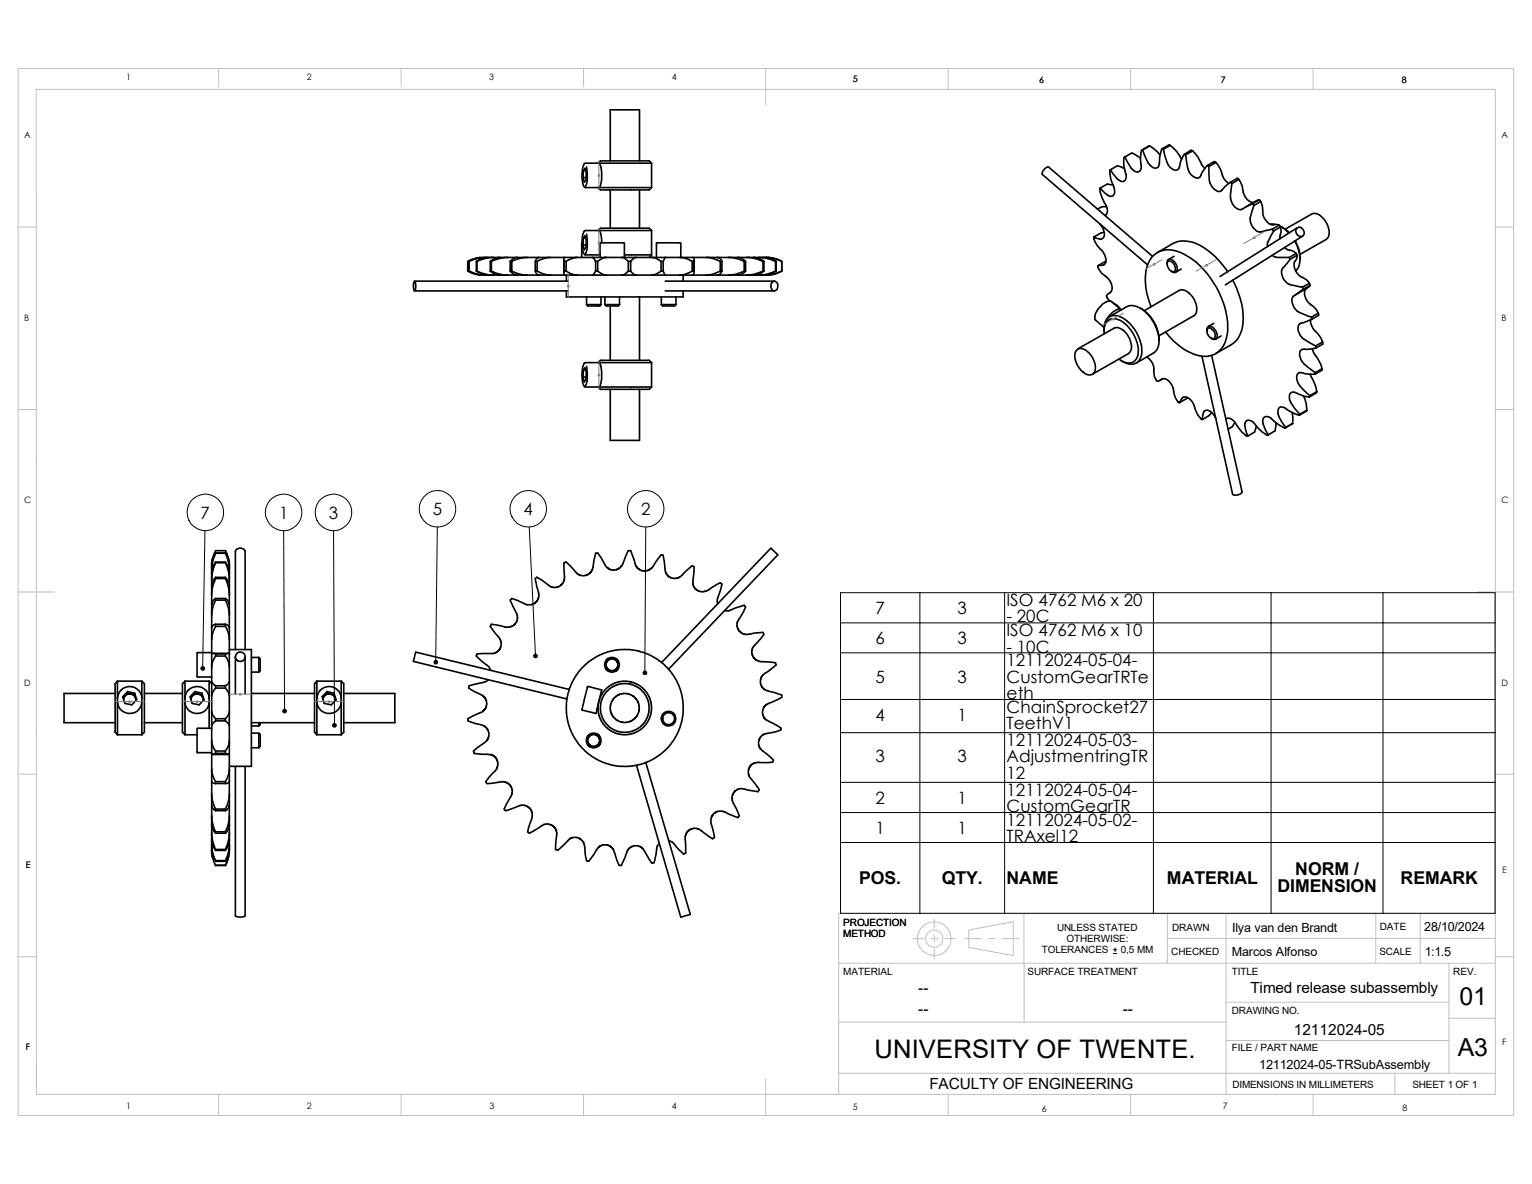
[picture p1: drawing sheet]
<svg xmlns="http://www.w3.org/2000/svg" width="279mm" height="216mm" viewBox="0 0 279 216" stroke-linecap="round" stroke-linejoin="round" font-family="sans-serif">
<g fill="none" stroke="#c0c0c0" stroke-width=".18">
<path d="M3.3 12.5h272.8v190.9h-272.8zM6.6 16.3h266.1v183.3h-266.1zM39.9 12.5v3.3M73.2 12.5v3.3M106.4 12.5v3.3M139.7 12.5v6.6M172.9 12.5v3.8M206.2 12.5v3.8M239.5 12.5v3.8M3.3 41.4h3.3M272.7 41.4h3.4M3.3 74.7h3.3"/>
<path d="M272.7 74.7h3.4M3.3 107.9h6.6M269.4 107.9h6.7M3.3 141.2h3.3M272.7 141.2h3.4M3.3 174.5h3.3M153 175.6h119.7M166.6 171.2h1.9M169.8 171.2h1.2M170.4 167.6v1.6M170.4 170.5v1.3M170.4 173.1v1.7"/>
<path d="M172.3 171.2h1.9M176 171.2h3M176.7 169.6l8.1-1.5v6.1l-8.1-1.4zM180.3 171.2h1.2M182.8 171.2h3M186.7 166.6l.1 19.8M212.9 171.1h59.8M212.9 166.6v9M223.6 166.6v33M250.9 166.6v9M259 166.6v9M264.2 175.6v20.1"/>
<path d="M272.7 174.5h3.4M272.7 166.6h-119.7v33M39.9 199.6v3.8M73.2 199.6v3.8M106.4 199.6v3.8M139.7 196.7v6.7M153 186.4h70.6M153 195.7h119.7M172.9 199.6v3.8M206.2 199.6v3.8M223.6 182.8h40.6M223.6 189.7h40.6"/>
<path d="M239.5 199.6v3.8M254.4 195.7v3.9M264.2 185.7h8.5"/>
<circle cx="170.4" cy="171.2" r="3.1"/>
<circle cx="170.4" cy="171.2" r="1.59"/>
</g>
<g fill="none" stroke="#000" stroke-width=".3">
<path d="M106.3 32.4h.6M106.4 31.1l-.1 1.3M106.4 31.1l.3-.4 .2 .9-.1 1.3-.2 .3-.3-.8M106.4 31.1h.4M106.4 30.1a5.9 5.9 0 0 0 .1 3.9M106.6 34.1l.1 .1h2.5M107 30.4v.4a4.8 4.8 0 0 1-.3 3.2M109.1 29.8l.4-.5h8.9l.4 .5M109.1 34.2l.4 .4h8.9l.4-.4M109.2 34.2h9.6M109.2 29.8h-2.4l-.3 .2M109.2 29.8a3.1 3.1 0 0 1 .5 2.5l-.1 1.2-.4 .7"/>
<path d="M109.2 29.8h9.6M111.3 29.3v-9.3h5.3v9.3M111.3 34.6v7M116.6 34.6v7M118.8 29.8v4.4M200.7 34.3l-.1 .2a7.7 7.7 0 0 0 1.2 3.3 1.11 1.11 0 0 1-.3 1.5M201.8 37.7h-.9l-.7 .4M202.5 30.9l-.1 .2a6.4 6.4 0 0 0 .8 3.1v.3a.82 .82 0 0 1-.1 1.1 .82 .82 0 0 1-1.1 0l-1.3-1.3M202.9 33.7l-1-.1-1.2 .7M205.1 30.7l-1.3-.5-1.3 .7M205.1 28.6v.1a6.2 6.2 0 0 0 .3 3.4 .77 .77 0 0 1-.3 .9 .77 .77 0 0 1-1-.1l-.6-.6-1-1.4M205.1 28.6l1.3-.7 1.6 .9"/>
<path d="M208.2 27.4a6 6 0 0 0 0 3 .83 .83 0 0 1-.6 .9 .83 .83 0 0 1-1-.3l-.6-.8-.9-1.6M208.4 27.3l-.2 .1M209.7 26.6l1.3 1 .6 .7M209.7 26.6l-1.3 .7M209.7 26.6l-1.5 .8M211.9 27.2h.3M211.9 27.2l-.4 1.5v.9a.85 .85 0 0 1-.5 1 .85 .85 0 0 1-1.1-.3 5.3 5.3 0 0 1-1.5-3M212.2 27.2l.2 1a4.5 4.5 0 0 0 1.3 2.5 .81 .81 0 0 0 .9 .3 .81 .81 0 0 0 .5-.7l.2-.8 .7-1.3M213.4 26.5h-.3l-1.2 .7M213.4 26.5a9.8 9.8 0 0 1 2.1 2.5M213.4 26.5l-1.2 .7M216 28.2h.2"/>
<path d="M216.2 28.2l.2 1.1a4.3 4.3 0 0 0 .9 2.6l.3 .3a.8 .8 0 0 0 1.4-.2l.3-.7 .9-1.1M217.5 27.5l1 1.2 .6 1.3 .7 .7M217.5 27.5l-1.3 .7M217.5 27.5l-.3-.1-1.2 .8M220.2 30.2l.3 .2M220.5 30.4v1a3.9 3.9 0 0 0 .6 2.7l.5 .5a.8 .8 0 0 0 1.3 0l1.5-1.4M221.7 29.6a4.7 4.7 0 0 1 1.3 2.4l.4 .8 .7 .6M221.7 29.6l-1.2 .8M221.7 29.6l-.3-.1-1.2 .7M224.4 33.2l.3 .3M224.7 33.5l-.2 1a3 3 0 0 0 1.3 3.6h.8l1.8-.9M225.9 32.7l-.3-.2-1.2 .7"/>
<path d="M225.9 32.7a4.1 4.1 0 0 1 .8 2.4 2.25 2.25 0 0 0 1.9 1.8M225.9 32.7l-1.2 .8M228.4 37.2l.3 .3M228.7 37.5l-.3 .9a2.9 2.9 0 0 0 .2 3.1 1.47 1.47 0 0 0 2.1 .6l1.3-.3M229.7 36.4l-.5 .2-2.1 1.2M229.7 36.4l-1.3 .8M229.7 36.4l.2 .3M229.9 36.7l.4 1a3.3 3.3 0 0 0 1.1 3.1l.6 .2 1-.1 .3 .2M229.9 36.7l-1.2 .8M75.6 51.3a1.97 1.97 0 0 1 0 1.7 1.9 1.9 0 0 1 0-1.7zM75.6 53h28M75.6 51.3h28"/>
<path d="M85.5 47.7h.1M85.5 49.4h.1M85.5 49.4l1.3 .6 .9 .2M85.5 47.7v1.7M85.6 49.4a6.1 6.1 0 0 0 2.9 .8M85.6 47.7v1.7M86.9 47.7h.1M86.9 49.4a3.8 3.8 0 0 0 2.3 .8M86.9 49.4h.1M86.9 47.7v1.7M87 49.4a6.6 6.6 0 0 0 3 .8M87 47.7v1.7"/>
<path d="M87.2 47l-1.9 .7v1.7l.8 .4 1.5 .4M87.6 46.9l-.4 .1M87.7 46.9l-1.4 .4-.8 .4M88.1 46.9h.4M88.1 50.2h.4M88.5 46.9a5.3 5.3 0 0 0-2.9 .8M88.5 50.2h.7M88.5 46.9h.7M89.2 46.9a3.9 3.9 0 0 0-2.3 .8M89.2 46.9h.8M89.2 50.2h.8M89.4 47.7h.2"/>
<path d="M89.4 49.4h.2M89.4 49.4a2.68 2.68 0 0 0 1.8 .8M89.4 47.7v1.7M89.6 49.4a6.6 6.6 0 0 0 3 .8M89.6 47.7v1.7M90 46.9a5.7 5.7 0 0 0-3 .8M90 50.2h1.2M90 46.9h1.2M91.2 46.9h1.4M91.2 50.2h1.4M91.2 46.9a2.78 2.78 0 0 0-1.8 .8M92.6 46.9a5.6 5.6 0 0 0-3 .8"/>
<path d="M92.6 50.2h1.7M92.6 46.9h1.7M93 49.4l.3 .3a1.18 1.18 0 0 0 1 .5M93 47.7v1.7M93 47.7h.3M93 49.4h.3M93.3 49.4a5.9 5.9 0 0 0 2.8 .8M93.3 47.7v1.7M94.3 46.9a1.56 1.56 0 0 0-1.3 .8M94.3 46.9h1.8M94.3 50.2h1.8M96.1 46.9h2.2"/>
<path d="M96.1 46.9a4.9 4.9 0 0 0-2.8 .8M96.1 50.2h2.2M97.6 49.4a.81 .81 0 0 0 .7 .8M97.6 47.7v1.7M97.6 47.7h.4M97.6 49.4h.4M98 49.4a4.7 4.7 0 0 0 2.4 .8M98 47.7v1.7M98.3 46.9h2.1M98.3 50.2h2.1M98.3 46.9l-.3 .1-.4 .7M100.4 50.2h4.9"/>
<path d="M100.4 46.9a3.9 3.9 0 0 0-2.4 .8M100.4 46.9h2.5M102.8 47.3v2.5M102.9 49.4h.4M102.9 47.7h.4M102.9 49.4l.1 .8M102.9 47.7v1.7M102.9 46.9v.8M102.9 46.9h2.4M103 50.2h.1M103.3 49.4a3.5 3.5 0 0 0 2 .8M103.3 47.7v1.7"/>
<path d="M103.3 53v1.1h21.3v-1.1M103.3 50.2v1.1M105.3 46.9a2.87 2.87 0 0 0-2 .8M105.3 46.9h2.7M105.3 50.2h2.7M106.1 44.3v2.6M106.3 44.7h.6M106.4 43.4l-.1 1.3M106.4 43.4l.3-.4 .2 .9-.1 1.2-.2 .5-.3-.9M106.4 43.4h.4M106.4 42.4a5.9 5.9 0 0 0 .1 3.9M106.6 46.4l.1 .1h2.5"/>
<path d="M107 42.7v.4a5 5 0 0 1-.3 3.2M107 55.5l.2 .3h1.6h.6l.2-.3M107 54.1v1.4M108 46.9h2.6M108 50.2h2.6M108 46.9h.2l.4 .8M108.6 47.7h.4M108.6 49.4h.4M108.6 49.4l-.4 .8h-.2M108.6 47.7v1.7M109 49.4a2.33 2.33 0 0 0 1.6 .8M109 47.7v1.7"/>
<path d="M109.1 42l.4-.4h8.9l.4 .4M109.1 46.5l.3 .3M109.2 42h-2.4l-.3 .3M109.2 42a2.84 2.84 0 0 1 .5 2.3M109.2 46.5h.2M109.2 42h9.6M109.4 46.9l.1-2.6h4.3l.1 2.6M109.4 46.3l-.2 .2M109.6 55.5h-2.6M109.6 54.1v1.4M110.3 55.5l.3 .3h2.1l.3-.3M110.3 54.1v1.4"/>
<path d="M110.3 55.5h2.7M110.6 46.9a1.83 1.83 0 0 0-1.6 .8M110.6 50.2h2.8M110.6 46.9h2.8M111.3 55.8v9.9M113 54.1v1.4M113.4 50.2h2.6M113.4 46.9a1.45 1.45 0 0 1 1.2 .8M113.4 46.9h2.6M113.9 46.5h4.9M114.6 49.4l-.3 .3a.92 .92 0 0 1-.9 .5M114.6 47.7v1.7"/>
<path d="M114.6 49.4h.4M114.6 47.7h.4M115 49.4a1.28 1.28 0 0 0 1 .8M115 47.7v1.7M116 50.2h2.8M116 46.9h2.8M116 46.9l-.4 .2-.6 .6M116.6 54.1v11.6M118.8 46.9a2.63 2.63 0 0 1 1.8 .8M118.8 42v4.5M118.8 46.5l-.4 .4M118.8 50.2h2.6"/>
<path d="M118.8 46.9h2.6M119.7 46.9l.1-2.6h4.2l.2 .1v2.5M120.6 49.4l-.4 .3a1.77 1.77 0 0 1-1.4 .5M120.6 47.7v1.7M120.6 49.4h.3M120.6 47.7h.3M120.6 55.5l.3 .3h2.1l.3-.3M120.6 54.1v1.4M120.6 55.5h2.7M120.9 49.4l.5 .8M120.9 47.7v1.7M121.3 53h19.9"/>
<path d="M121.3 51.3h19.9M121.4 46.9l-.5 .8M121.4 50.2h2.6M121.4 46.9h2.6M123.3 54.1v1.4M124 46.9a4.1 4.1 0 0 1 2.2 .8M124 50.2h2.4M124 46.9h2.4M124.6 50.2v1.1M126.2 49.4l-.4 .3a2.84 2.84 0 0 1-1.8 .5M126.2 47.7v1.7M126.2 49.4h.4"/>
<path d="M126.2 47.7h.4M126.4 46.9h.1M126.4 46.9l.1 .2 .1 .4M126.4 50.2h.1M126.4 46.9h2.4M126.4 50.2h2.4M126.6 49.6l-.2 .6M126.6 47.6v1.9M128.8 46.9a5.1 5.1 0 0 1 2.6 .8M128.8 46.9h2M128.8 50.2h2M130.8 50.2h2.1"/>
<path d="M130.8 46.9h2.1M130.8 46.9a.79 .79 0 0 1 .9 .8M131.4 49.4l-.5 .3a3.6 3.6 0 0 1-2.1 .5M131.4 47.7v1.7M131.4 47.7h.3M131.4 49.4h.3M131.7 49.4a.92 .92 0 0 1-.9 .8M131.7 47.7v1.7M132.9 46.9a6.1 6.1 0 0 1 2.8 .8M132.9 46.9h1.6M132.9 50.2h1.6M134.5 46.9a1.59 1.59 0 0 1 1.5 .8"/>
<path d="M134.5 50.2h1.6M134.5 46.9h1.6M135.7 49.4l-.5 .3a4.6 4.6 0 0 1-2.3 .5M135.7 47.7v1.7M135.7 47.7h.3M135.7 49.4h.3M136 49.4a1.79 1.79 0 0 1-1.5 .8M136 47.7v1.7M136.1 46.9h1.3M136.1 50.2h1.3M136.1 46.9a6.6 6.6 0 0 1 3 .8M137.4 46.9a2.6 2.6 0 0 1 1.9 .8"/>
<path d="M137.4 50.2h1M137.4 46.9h1M138.4 46.9a6.4 6.4 0 0 1 3 .8M138.4 50.2h.8M138.4 46.9h.5a4.2 4.2 0 0 1 2.7 .8M139.1 49.4l-.5 .3a5.1 5.1 0 0 1-2.5 .5M139.1 46.9h.6M139.1 47.7v1.7M139.1 47.7h.2M139.1 49.4h.2M139.2 50.2h.5M139.3 49.4a2.94 2.94 0 0 1-1.9 .8"/>
<path d="M139.3 47.7v1.7M139.7 46.9a6.1 6.1 0 0 1 2.9 .8M139.7 46.9h.2a4.7 4.7 0 0 1 2.7 .8M140.8 51.4a.73 .73 0 0 1 .9 .2 .73 .73 0 0 1 .1 .9 .61 .61 0 0 1-.6 .5 .61 .61 0 0 1-.6-.6v-.5zM141.4 49.4h.2M141.4 47.7h.2M141.4 49.4l-.5 .3a5.2 5.2 0 0 1-2.5 .5M141.4 47.7v1.7M141.6 49.4a4.3 4.3 0 0 1-2.4 .8M141.6 47.7v1.7M142.6 49.4l-.5 .3a4.8 4.8 0 0 1-2.4 .5M142.6 47.7h.1"/>
<path d="M142.6 49.4h.1M142.6 49.4a4.9 4.9 0 0 1-2.9 .8M142.6 47.7v1.7M199.5 43.2v.3a3.7 3.7 0 0 0 1.5 2.3l.6 1a1.04 1.04 0 0 1 0 1.2 1.04 1.04 0 0 1-1.2 .4l-.2 .1M199.6 57.9l.2 .4 1.5 1.4M200.2 48.5l.1 .3a3.6 3.6 0 0 0 1.6 1.8 2.29 2.29 0 0 1 .7 2.6l-.1 .1M200.6 40.9a2.43 2.43 0 0 1 .7 2.4 .69 .69 0 0 1-1 .2l-.8-.3M201.4 42.4l-.7 .1-1.2 .7M201.7 47.7l-1.5 .8M201.8 55a3.7 3.7 0 0 0-2.1 2.8M201.8 55l.6-.1 .2 .1M202.4 57.7l3.1-1.8a2.94 2.94 0 0 1 3.2 .9 7.3 7.3 0 0 1 2.6 6.2 2.1 2.1 0 0 1-.9 1.4l-3.2 1.8"/>
<path d="M202.5 53.3a.73 .73 0 0 0-.7 .8l.6 .8M202.5 53.3l-.1 .1M202.7 55l1.7 1.5a1.63 1.63 0 0 0-1.7 .6l-.9 1.2M203 55.3l.2 .1a2 2 0 0 1 1.1 1M207.9 56.2a6.9 6.9 0 0 1 3.5 5.9M208.7 56.6l6.5-3.7a2.56 2.56 0 0 1 2.6 1.7 2.42 2.42 0 0 1 0 3l-6.5 3.7M209.9 55.9a10.9 10.9 0 0 1-.5-7.9 3.9 3.9 0 0 1 5.2-2.2 14.2 14.2 0 0 1 7.7 7.5 12.7 12.7 0 0 1 1.3 8.6 4 4 0 0 1-5.5 2.8 12 12 0 0 1-5.5-4.2M210.2 46.7l-18.9-16.2a1.26 1.26 0 0 0-1.2 1.3l19.2 16.5M211.1 46.1l2.8-1.7a5.5 5.5 0 0 1 5.7 .8l2.1 1.7 2.2 2.7M212.9 48.1a.62 .62 0 0 1 .2-.8 .62 .62 0 0 1 .8 .2 1.52 1.52 0 0 1 .6 2.1l-.5 .1-.4-.3M213 47.7a.97 .97 0 0 1 1.3 .9 .59 .59 0 0 1-.1 .9 .59 .59 0 0 1-.9-.3l-.4-.8zM214.1 46.7l-1 .6"/>
<path d="M215.4 49.1l-.9 .5M220.2 59.9a.9 .9 0 0 1 1.2 .6l.2 .6a.49 .49 0 0 1-.1 .6 .49 .49 0 0 1-.7-.1l-.6-.7-.1-.6zM221.4 59l-1 .5M224.8 51.1a13.2 13.2 0 0 1 1.6 9.2 4.1 4.1 0 0 1-1.9 2.6l-2.8 1.6M231.7 40.9h.8M232 46.5l.9 .4h2.2M232 41.8l.3 .3M232.3 42.1l-.5 .8a2.98 2.98 0 0 0-.7 1.9l.1 .2M233.3 41.1l-1.3 .7M233.3 41.1l.2 .3M233.4 41.2l.6 .3 1.1 1M233.5 41.4a2.33 2.33 0 0 1-.1 1.7v.5"/>
<path d="M233.5 41.4l-1.2 .7M233.6 41.3l1.6 1.2M234.3 45.1v.1a1.63 1.63 0 0 0 1.2 .5l.9 .5M234.4 41.8l4.8-2.8a1.81 1.81 0 0 1 2.2 .9 3.5 3.5 0 0 1 .8 3.4l-.3 .3-4.8 2.8M235.1 46.9l.2 .4M235.3 47.3l-1.1 1.3a1.8 1.8 0 0 0 .2 2.6l.8 .7 2.3 .5M236.1 43.9a5.4 5.4 0 0 1 .5 5.1l-.3 .4M236.2 43.9l.8 1.9 .1 1.5M236.4 46.2l-1.3 .7M236.4 46.2l.2 .4M236.5 41.7a.85 .85 0 0 1 1.2 .2 .85 .85 0 0 1-.3 1.2 .94 .94 0 0 1-.9-.4 .94 .94 0 0 1 0-1zM236.6 46.6a1.55 1.55 0 0 1-.5 1.2 2.66 2.66 0 0 0 1.8 3l.5 .3 .4 .5"/>
<path d="M236.6 46.6l-1.3 .7M236.6 41.5l-14.1 8.9M237.5 52.4l.2 .3M237.6 43.1l-14.1 8.8M237.7 52.7l-1.4 1a1.27 1.27 0 0 0-.5 2l.5 .7a2.53 2.53 0 0 0 1.4 .9l1.5 .5M238.2 52.6a2.26 2.26 0 0 0 .9 3l1 .9 .3 .6M238.8 51.6l.1 .4M238.8 51.6l-1.3 .8M238.9 52l-.5 .5-2.2 1.3M238.9 52l-1.2 .7M239 58.3a3.3 3.3 0 0 0 1.4 2.6l.8 1.5M239.2 57.8l.1 .4"/>
<path d="M239.3 58.2l-1.6 .6a1.03 1.03 0 0 0-.9 .6 1.03 1.03 0 0 0 0 1.1l.4 .7a2.98 2.98 0 0 0 1.3 1.1l1.4 .8M240.4 57.1l.1 .4-1.2 .7M240.4 57.1l-1.2 .7M106.3 68.7h.6M106.4 67.5l-.1 1.2M106.4 67.5l.3-.4 .2 .8-.1 1.3-.2 .4-.3-.9M106.4 67.5h.4M106.4 66.4v.1a5.9 5.9 0 0 0 .1 3.9M106.6 70.4l.1 .2h2.5M107 66.8v.3a4.8 4.8 0 0 1-.3 3.3M109.1 70.6l.4 .4h8.9l.4-.4M109.1 66.1l.4-.4h8.9l.4 .4"/>
<path d="M109.2 70.6h9.6M109.2 66.1h-2.4l-.3 .3M109.2 66.1a3.1 3.1 0 0 1 .5 2.6l-.1 1.2-.4 .7M109.2 66.1h9.6M111.3 71v9.3h5.3v-9.3M118.8 66.1v4.5M196.5 63.7a1.79 1.79 0 0 1 2.3 .9 3.4 3.4 0 0 1 .8 3.3 1.25 1.25 0 0 1-2.1 0 3.8 3.8 0 0 1-1.4-3.7zM196.6 63.6l6.6-3.7a2.07 2.07 0 0 1 2.4 1.1 2.99 2.99 0 0 1 .5 3.2l-6.9 4M201.3 60.3a2.43 2.43 0 0 1 1.5-2.7 4.1 4.1 0 0 1 3.7 1.9 6.2 6.2 0 0 1 1.5 5.8 2.01 2.01 0 0 1-3.2 .7l-.3-.2M201.4 60.9a2.05 2.05 0 0 1 2-2.8 6.1 6.1 0 0 1 4.1 4.8l.1 .6a2.37 2.37 0 0 1-1.2 2.6 2.76 2.76 0 0 1-2.4-.6M209.1 65.1a2.75 2.75 0 0 1 1.3 2.8l.1 .7 .5 .9 1.1-.5M212.1 69a2.56 2.56 0 0 1 2 2.8 2.52 2.52 0 0 0 .8 1.5l.2 .1"/>
<path d="M212.1 69l-.6 .4M215.1 73.4l.2-.3a.98 .98 0 0 1 .9-.7 .98 .98 0 0 1 .9 .5l.7 1a4.1 4.1 0 0 0 1.3 2.5l.2 .1M216.6 72.5l-1.5 .9M220.1 60.3a.68 .68 0 0 1 .4-.8 .68 .68 0 0 1 .9 .4l.4 .5a.95 .95 0 0 1-.2 1.5l-.7-.2M221 64.8l5.5 24.9a1.26 1.26 0 0 1-1.7 .4l-5.6-25.2M221 75.2l-.5 .6-1.2 .7M221.7 76.3l-.8-1.2a.8 .8 0 0 0-1.4 .2l-.2 1.2M222.7 61.3l-1 .5M223.6 76.4a1.25 1.25 0 0 1 1.7 .7 5 5 0 0 0 2.1 2.4h.2M225.2 77l-.5 .8-.7 .5M229.2 77.7l-.4 1.1-1.2 .7M231.3 79.3h-.2a8.3 8.3 0 0 1-2.6-2.3 .84 .84 0 0 0-1-.4 .84 .84 0 0 0-.5 1l.6 1.9"/>
<path d="M232.7 77.1l-.2 1.5-1.2 .7M234.3 78.1a9.9 9.9 0 0 1-2.8-2 .87 .87 0 0 0-1.1 .1 .87 .87 0 0 0 0 1.1l.9 2M235.7 75.2l.1 2M235.8 77.2l-.3 .1M235.8 77.2l-1.5 .9M236.9 75.7l-.9-.3-1.3-.8a.86 .86 0 0 0-.9-.4 .86 .86 0 0 0-.7 .6v.7a5.1 5.1 0 0 0 1.4 2.4l-.2 .2M237.1 75.5l-.2 .2M237.7 72.3l.6 1.5v1M238.3 74.8l-1.4 .9M238.3 74.8l-1.2 .7M238.8 72.4l-.9-.1-1.4-.6a.78 .78 0 0 0-.9-.2 .78 .78 0 0 0-.4 .9v.4l.3 .7 1.6 2M238.9 72.1l-.1 .3"/>
<path d="M238.9 68.2l.2 .4a7.7 7.7 0 0 1 1.1 2.8M239.4 63.6l.4 1a7.4 7.4 0 0 1 1.3 2.6M239.8 68.2a6.2 6.2 0 0 1-2.6-.3 .82 .82 0 0 0-.7 1.3l.3 .7a6.1 6.1 0 0 0 2.1 2.2M239.9 67.9l-.1 .3M239.9 63.1l.1 .4M240 63.5l-1.7 .2a.91 .91 0 0 0-1 .1 .91 .91 0 0 0-.3 1.1l.5 1.1a5.3 5.3 0 0 0 1.9 1.6l.5 .3M240.2 71.4l-1.3 .7M240.2 71.4l-.2 .3-1.2 .7M241.1 67.2l-1.2 .7M241.1 67.2v.3l-1.3 .7M241.2 62.4l-1.3 .7M241.2 62.4l.1 .3-1.3 .8"/>
<path d="M38.6 119h-2.6l-.1 .2v4.2h2.7M38.6 119.2h.1M38.6 119.2l.7 .1M38.6 105.6v1.4M38.6 103.8v.8M38.6 103.2a5.6 5.6 0 0 1 .7-2.8h1.8l.3 .5a4.8 4.8 0 0 1 .4 2.3M38.6 103.2h.1M38.6 103.4v.4M38.6 119.2v2.4M38.6 116.6v2.6M38.6 114.4v2.2M38.6 112.1v2.3"/>
<path d="M38.6 110.3v1.8M38.6 108.5v1.8M38.6 107v1.5M38.6 104.6v1M38.8 119.1h2.9M38.8 101.8l-.2 1.4M39.3 119.3v.3M39.3 113.8v.4M39.3 109.1v.3M39.3 105.3v.2M39.3 102.5v.1M39.3 100.8v.1"/>
<path d="M39.3 119.6a3.1 3.1 0 0 0-.7 2M39.3 113.8a.78 .78 0 0 0-.7 .6M39.3 114.2a4.5 4.5 0 0 0-.7 2.4M39.3 109.4a5.6 5.6 0 0 0-.7 2.7M39.3 109.1a1.39 1.39 0 0 0-.7 1.2M39.3 105.3a2.3 2.3 0 0 0-.7 1.7M39.3 105.5a6.4 6.4 0 0 0-.7 3M39.3 102.5a3.5 3.5 0 0 0-.7 2.1M39.3 102.6a6.6 6.6 0 0 0-.7 3M39.3 100.9l-.4 .9-.3 1.6M39.3 100.8a4.8 4.8 0 0 0-.7 2.6M39.3 119.3h1.8"/>
<path d="M39.3 119.6h1.8M39.3 114.2h1.8M39.3 113.8h1.8M39.3 109.4h1.8M39.3 109.1h1.8M39.3 105.5h1.8M39.3 105.3h1.8M39.3 102.6h1.8M39.3 102.5h1.8M39.3 100.9h1.8M39.3 100.8h1.8M41.1 119.6l.3 .4a2.37 2.37 0 0 1 .4 1.6"/>
<path d="M41.1 114.2l.3 .4a3.5 3.5 0 0 1 .4 2M41.1 113.8a.7 .7 0 0 1 .7 .6M41.1 109.4l.3 .5a4.4 4.4 0 0 1 .4 2.2M41.1 109.1a1.35 1.35 0 0 1 .7 1.2M41.1 105.5l.3 .5a5.3 5.3 0 0 1 .4 2.5M41.1 105.3a2.32 2.32 0 0 1 .7 1.7M41.1 102.6l.3 .6a5.5 5.5 0 0 1 .4 2.4M41.1 102.5a3.5 3.5 0 0 1 .7 2.1M41.1 100.9l.6 1.5 .1 1M41.1 100.8a4.9 4.9 0 0 1 .7 2.6M41.1 119.3v.3M41.1 113.8v.4"/>
<path d="M41.1 109.1v.3M41.1 105.3v.2M41.1 102.5v.1M41.1 100.8v.1M41.7 101.8l.1 1.4M41.8 119.2v2.4M41.8 116.6v2.6M41.8 114.4v2.2M41.8 112.1v2.3M41.8 110.3v1.8M41.8 108.5v1.8M41.8 107v1.5"/>
<path d="M41.8 104.6v1M41.8 103.4v.4M41.8 118.4h4v21.3h-4M41.8 119.2l-.7 .1M41.8 105.6v1.4M41.8 103.8v.8M41.8 103.2h.1M41.8 119.2h.1M42.9 118.4v-17.8a.94 .94 0 0 1 .9-.7 .94 .94 0 0 1 .9 .7v17.8M42.9 119.8v6.8M44.7 119.8v6.8M45.8 119.9h1.4"/>
<path d="M47.2 119.9v2.7M47.2 119.9l.3 .2v2.2l-.3 .3M91.2 116.6l.2 .5v.8l-.3 .5-.6 .6-.5 .2-3 .1-.1 .3 1.9 1.7a1.26 1.26 0 0 1 .7 .9M94.3 112.1l.1 .5-.1 .6-.4 .6-.6 .5h-1.2l-2.5-.5-.2 .4 1.8 2.4M97.9 105.2l-.3 .3 .7 3M98.3 108.5v.4l-.3 .6-.5 .5-.6 .3h-.8l-1.9-.9-.9-.2-.3 .2 1.3 2.7M113.4 103.1l-.3 .4-.5 .3-.6 .2-.7-.2-.4-.1-.6-.7-1.3-2.2-.4 .1-.7 3.2-.7 .7-1 .2-.8-.3-2.1-2.2-.4 .1a6.2 6.2 0 0 0 .1 2.6l-.2 .9-.3 .4-.7 .5-.6 .1-.8-.1-2.4-1.7M113.4 103.2l1.2-2.8h.4l.8 2.4 .5 .8 .6 .4 .8 .1 .7-.2 .4-.3M116.5 118.7l-1.6-.3-2.3 .1-1.5 .3-2.5 1-2 1.5-1.1 1.3-1.1 1.8-.9 2.2-.2 1.5v2.3l.6 2.4 .8 1.7 1.5 1.9 1.2 1.2 1.8 1.1 2.2 .8 1.6 .2h2.2l1.9-.4 2.2-1 2-1.4 1.1-1.3 1.1-1.8 .8-2.2 .3-1.6-.1-2.2-.5-2.3-.8-1.8-1.5-1.9-1.3-1.2-1.7-1.1-2.2-.8M118.8 103.6l1.8-2.4 .3 .1 .5 3.1 .5 .7 .5 .3 .6 .1 .6-.1 .7-.5 1.9-1.7 .4 .1-.2 2.5 .1 1.1 .8 .8 .6 .2 .8-.1M128.8 107.8l2.6-1.5 .3 .2-.6 1.9a2.06 2.06 0 0 0-.2 1.7M132.2 111.3l.7 .1 2.9-1 .2 .3-1.5 2.6-.1 .8 .3 .8 .4 .5 1 .3"/>
<path d="M139.3 115.7l-.2-.4-3 .4M139.3 115.7l-2 2.3-.2 .5v.7l.2 .5 .5 .6 .6 .3M21 126.4h-9.3v5.4h9.3M21.4 127.3a2.22 2.22 0 0 1 2.2-2.1 2.22 2.22 0 0 1 2.3 2.1M21.4 124.2l-.4 .5v8.8l.4 .5M21.4 127.3v.6M21.4 124.2h4.5M21.4 134h4.5M21.4 127.9a2.22 2.22 0 0 0 2.2 2.2 2.22 2.22 0 0 0 2.3-2.2M21.4 127.9v6.1M21.4 124.2v3.1M22.8 126.9l-.3 .6"/>
<path d="M22.8 126.9l-.3 .4M23.3 126.1l-.9 .9 .4 1.3 1.2 .2 .9-.9-.3-1.2M23.3 126.1l1.3 .3M23.3 126.1v.3M23.3 126.4l-.5 .5M23.3 126.4l.6 .2M23.9 126.6l.7 .1M23.9 126.6a1.05 1.05 0 0 1 .8 .7M23.9 126.6a1.13 1.13 0 0 0-1.1 .3M24.6 126.7l.1 .6M24.6 126.4v.3M24.7 127.3l.1 .5"/>
<path d="M24.7 127.3l.1 .4M25.9 127.9v6.1M25.9 124.2v3.1M25.9 124.2l.4 .5v8.8l-.4 .5M25.9 127.3v.6M26.3 126.4h7M26.3 131.8h7M33.7 127.3a2.2 2.2 0 0 1 2.2-2.1 2.2 2.2 0 0 1 2.2 2.1M33.7 124.2l-.4 .5v8.8l.4 .5M33.7 127.3v.6M33.7 124.2h4.4M33.7 134h2.2"/>
<path d="M33.7 127.9a2.2 2.2 0 0 0 2.2 2.2 2.2 2.2 0 0 0 2.2-2.2M33.7 127.9v6.1M33.7 124.2v3.1M35.1 126.9l-.3 .6M35.1 126.9l-.3 .4M35.6 126.1l-.9 .9 .4 1.3 1.2 .2 .9-.9-.4-1.2M35.6 126.1l1.2 .3M35.6 126.1v.3M35.6 126.4l-.5 .5M35.6 126.4l.6 .2M36.2 126.6a1.05 1.05 0 0 1 .8 .7M36.2 126.6l.6 .1"/>
<path d="M36.2 126.6a1.13 1.13 0 0 0-1.1 .3M36.8 126.7l.2 .6M36.8 126.4v.3M37 127.3v.5M37 127.3l.1 .4M38.1 127.9v4.9M38.1 124.2v3.1M38.1 127.3v.6M38.1 124.2l.5 .5M38.6 132.8h-2.5l-.2 .2v4.2h2.7M38.6 129.8a1.37 1.37 0 0 0 .7 1.3M38.6 124.3l.7 .8"/>
<path d="M38.6 135.1a2.29 2.29 0 0 0 .7 1.8M38.6 137.5v.1M38.6 129.8v2.5M38.6 124.3v2.6M38.6 135.1v2.5M38.6 126.9v2.9M38.6 121.6v2.7M38.6 132.3v2.8M38.6 137.6v2.7M38.7 137.6h3.1M39.3 131.1v.3M39.3 125.1v.4"/>
<path d="M39.3 136.9v.5M39.3 131.4a1.11 1.11 0 0 0-.7 .9M39.3 125.5a2.08 2.08 0 0 0-.7 1.4M39.3 137.4l-.6 .1M39.3 131.1h1.8M39.3 131.4h1.8M39.3 125.1h1.8M39.3 125.5h1.8M39.3 136.9h1.8M39.3 137.4h1.8M41.1 131.4l.6 .6 .1 .3M41.1 125.5l.3 .3a1.33 1.33 0 0 1 .4 1.1"/>
<path d="M41.1 137.4l.7 .1M41.1 131.1v.3M41.1 125.1v.4M41.1 136.9v.5M41.8 129.8v2.5M41.8 124.3v2.6M41.8 135.1v2.5M41.8 126.9v2.9M41.8 121.6v2.7M41.8 132.3v2.8M41.8 137.6v2.7M41.8 129.8a1.82 1.82 0 0 1-.7 1.3"/>
<path d="M41.8 124.3a.88 .88 0 0 1-.7 .8M41.8 135.1a2.78 2.78 0 0 1-.7 1.8M41.8 137.5v.1M42.9 139.7v27.3a1.68 1.68 0 0 0 1.8 0v-27.3M45.8 122.6h1.4M45.8 136.4h1.4M45.8 133.7h1.4M45.8 132.4h1.4M45.8 126.4h11.6M45.8 131.8h11.6M47.2 133.7v2.7M47.2 133.7l.3 .2v2.2l-.3 .3"/>
<path d="M47.2 131.8v.6M47.5 131.8v.3l-.3 .3M57.8 127.9a2.22 2.22 0 0 0 2.2 2.2 2.22 2.22 0 0 0 2.2-2.2M57.8 127.9v6.1M57.8 124.2v3.1M57.8 127.3a2.22 2.22 0 0 1 2.2-2.1 2.22 2.22 0 0 1 2.2 2.1M57.8 124.2l-.4 .5v8.8l.4 .5M57.8 127.3v.6M57.8 124.2h4.4M57.8 134h4.4M59.2 126.9l-.3 .6M59.2 126.9l-.4 .4"/>
<path d="M59.6 126.1l-.8 .9 .3 1.3 1.3 .2 .9-.9-.4-1.2M59.6 126.1l1.3 .3M59.6 126.1v.3M59.6 126.4l-.4 .5M59.6 126.4l.7 .2M60.3 126.6l.6 .1M60.3 126.6a1.05 1.05 0 0 1 .8 .7M60.3 126.6a1.13 1.13 0 0 0-1.1 .3M60.9 126.7l.2 .6M60.9 126.4v.3M61.1 127.3v.5M61.1 127.3l.1 .4"/>
<path d="M62.2 127.9v6.1M62.2 124.2v3.1M62.2 124.2l.5 .5v8.8l-.5 .5M62.2 127.3v.6M62.7 126.4h9.3v5.4h-9.3M88.1 126.9l.3 .3 .3 .7 .1 .5-.2 .8-.5 .6-2 .8-.8 .5v.3l.6 .3 2.3 .6M88.2 132.3l.4 .3 .5 .7 .1 .9-.2 .5-.3 .4-1.7 1.3-.6 .7v.3l3.1 .2M89 124a2.39 2.39 0 0 1-1.6 .6l-1.8 .5-.1 .3a6.1 6.1 0 0 0 2.3 1.3l.3 .2M89.5 137.6l.5 .2 .6 .6 .2 .7v.6l-.2 .6-2 2.2M103.8 125.7l-28-6.8-.2 .6-.2 1.1 28 6.9M107.1 125.2l2.6 .6-1 4.3-2.6-.7zM109 133.9l-.5-.2h-.6l-.5 .3-.3 .3-.2 .5 .1 .6 .2 .5 .4 .3 .5 .2 .5-.1 .5-.2 .3-.4 .2-.5v-.5l-.3-.5-.3-.3"/>
<path d="M109.1 129.3l-.2 .1M109.6 126.5l.1 .2M113.4 131.7h1.1l1-.5 .7-.6 .3-.9v-1.1l-.4-1.1-.7-.6-.9-.4h-1.1l-1 .5-.7 .6-.4 .9v1.1l.5 1.1 .7 .6 .9 .4M115 124.8l1.7 .8 .6 .6 .5 .7 .6 1.6-.1 1.7-.8 1.6-.7 .7-.6 .5-1.7 .5-1.6-.1-1.7-.8-.7-.6-.4-.7-.6-1.6 .1-1.7 .8-1.6 .6-.7 .7-.5 1.7-.5 1.6 .1M115.1 124.3l-1.9-.1-.8 .3-1 .4-1.3 1.2-.6 1-.3 .8-.1 1.9 .2 .9 .5 1 1.2 1.3 .9 .6 .9 .3h1.8l.9-.2 1-.4 1.3-1.2 .6-1 .3-.8 .1-1.9-.2-.9-.5-1-1.2-1.3-.9-.6-.9-.2M117.8 139l8.1 27.8-1.7 .5-8.1-27.8M120.6 120.8l20-20.9 .6 .6 .7 .7-20 20.8M138.4 120.6l3 .3 .1 .3M138.8 136.6l2.3 2-.2 .3M139.7 125.9l2.9 .8v.5l-2.8 1.2-.5 .5-.2 .6v.6l.3 .8 .3 .4M139.8 131.3l2.2 1.2 .4 .3v.2v.1l-.9 .3-2.1 .5-.3 .1-.5 .5-.3 .7 .1 .8 .3 .6M140.9 139l-3.2 .1-.5 .2-.5 .5-.2 .5v.9l.2 .4"/>
<path d="M141.6 121.2l-2.5 1.9-.3 .4-.1 .5 .1 1 .4 .6 .5 .3M38.6 142.5l.3 .3 .4 .1M38.6 140.3a3.4 3.4 0 0 0 .7 2.2M38.6 144.9a4.5 4.5 0 0 0 .7 2.6M38.6 146.9a1.07 1.07 0 0 0 .7 .9M38.6 148.8a5.2 5.2 0 0 0 .7 2.9M38.6 150.4a2.04 2.04 0 0 0 .7 1.5M38.6 151.9a5.7 5.7 0 0 0 .7 3M38.6 150.4v1.5M38.6 153a3.3 3.3 0 0 0 .7 2.1M38.6 154a5.5 5.5 0 0 0 .7 2.9M38.6 153v1"/>
<path d="M38.6 154.9l.3 1.4 .4 .8M38.6 154.9a5 5 0 0 0 .7 2.9M38.6 154.6v.3M38.6 154.9l.1 1.5M38.6 140.3v2.2M38.6 142.5v2.4M38.6 144.9v2M38.6 146.9v1.9M38.6 148.8v1.6M38.6 151.9v1.1M38.6 154v.6M39.2 157.6l.1 .2"/>
<path d="M39.3 142.5v.4M39.3 147.5v.3M39.3 151.7v.2M39.3 154.9v.2M39.3 156.9v.2M39.3 157.8h.1M39.3 142.5h1.8M39.3 142.9h1.8M39.3 147.5h1.8M39.3 147.8h1.8M39.3 151.7h1.8M39.3 151.9h1.8"/>
<path d="M39.3 154.9h1.8M39.3 155.1h1.8M39.3 156.9h1.8M39.3 157.1h1.8M39.3 157.8h1.8M41.1 142.5v.4M41.1 147.5v.3M41.1 151.7v.2M41.1 154.9v.2M41.1 156.9v.2M41.1 157.8h.1M41.8 155l-.1 1.3a2.21 2.21 0 0 1-.6 1.5"/>
<path d="M41.8 140.3v2.2M41.8 142.5v2.4M41.8 144.9v2M41.8 146.9v1.9M41.8 148.8v1.6M41.8 151.9v1.1M41.8 154v.6M41.8 154.9v.1M41.8 142.5a.64 .64 0 0 1-.7 .4M41.8 140.3a4.3 4.3 0 0 1-.7 2.2M41.8 146.9a.93 .93 0 0 1-.7 .9M41.8 144.9a5.4 5.4 0 0 1-.7 2.6"/>
<path d="M41.8 150.4a1.79 1.79 0 0 1-.7 1.5M41.8 148.8a6.1 6.1 0 0 1-.7 2.9M41.8 150.4v1.5M41.8 153a2.87 2.87 0 0 1-.7 2.1M41.8 151.9a6.6 6.6 0 0 1-.7 3M41.8 153v1M41.8 154.6v.3M41.8 154.9l-.1 .9-.6 1.3M41.8 154a6.4 6.4 0 0 1-.7 2.9M41.8 154.9a5.9 5.9 0 0 1-.7 2.9M88.6 142.5l.2 .4 3-.4M91.7 142.5l.5 .1 .7 .4 .4 .6 .1 .6-.1 .7-1.4 2.6 .3 .3a6 6 0 0 0 2.5-.9l.8-.1 .6 .2 .5 .4 .4 .6v1.3l-.8 2.4 .3 .2 2.9-1.6h.9l.9 .6 .4 1-.3 3"/>
<path d="M101.3 154.9l.4 .2 2.4-2.3 .4-.1 1.1 .1 .9 .9 .5 3.2M120.2 153.8l-.4 .5-.5 3-.3 .1-1.7-2.6-.4-.4-.6-.2-1.1 .1-.7 .6-1.2 2.9h-.4l-1.1-3-.6-.6-.5-.1h-.7l-.7 .2-1.9 2.8-.5-.2M122 153.2a2.04 2.04 0 0 1 1.3 1.1l1.4 1.4M129.6 149.8l.7 2.9-.3 .3-2.7-1.9-.9-.1-.5 .2-.6 .5-.3 .6 .1 3.3-.5 .1M133.6 146l1.2 2.8-.3 .3M134.6 149.1l-2.4-1-.5-.2h-.7l-.5 .2-.5 .5-.3 .5v.6M136.7 141.6l1.8 2.4-.2 .4-3-.6-.7 .1-.6 .4-.4 .6-.1 .7 .1 .4"/>
<circle cx="43.8" cy="119.8" r=".87"/>
<circle cx="108.3" cy="135" r="1.08"/>
<circle cx="111.6" cy="121.2" r="1.34"/>
<circle cx="111.6" cy="121.2" r="1.09"/>
<circle cx="121.9" cy="131" r="1.33"/>
<circle cx="121.9" cy="131" r="1.08"/>
</g>
<g fill="none" stroke="#808080" stroke-width=".18">
<path d="M109.1 32h.3M109.1 31.8l.3 .3M109.2 29.3v5.3M109.3 31.8l-.2 .3M103.5 52.2h.3M103.5 52l.3 .3M103.6 50.2v3.9M103.8 52l-.3 .3M109.1 44.3h.3M109.1 44.2l.3 .2M109.2 41.6v5.3M109.3 44.2l-.2 .2"/>
<path d="M202.9 58.2h.3M202.9 58l.3 .3M203 58v.3M203.1 58l-.3 .3M204.9 57.1l-3.8 2.2M210.4 48.2h.3M210.4 48l.3 .3M210.5 48v.3M210.6 48l-.3 .3M211.9 47.4l-2.8 1.6M219.9 48.3h.3M219.9 48.2l.3 .3"/>
<path d="M220 48.2v.3M220.2 48.2l-.3 .3M221.9 47.3l-3.8 2.1M228.6 43.3h.3M228.6 43.2l.3 .3M228.7 43.2v.3M228.9 43.2l-.3 .3M230.6 42.2l-3.8 2.2M109.1 68.4h.3M109.1 68.2l.3 .3M109.2 65.7v5.3M109.3 68.2l-.2 .3"/>
<path d="M21 127.9h5.3M23.5 127.8l.3 .3M23.7 127.8v.3M23.8 127.8l-.3 .3M33.3 127.9h5.3M35.8 127.8l.3 .3M35.9 127.8v.3M36.1 127.8l-.3 .3M41.8 126.6h4M43.7 126.4l.3 .3M43.8 126.4v.3M43.9 126.4l-.3 .3"/>
<path d="M57.4 127.9h5.3M59.9 127.8l.3 .3M60 127.8v.3M60.2 127.8l-.3 .3"/>
</g>
<g fill="none" stroke="#000" stroke-width=".18">
<path d="M37.4 96.8l-.4 25.1M51.7 96.8l.2 32.9M60.8 96.8l.2 35.4M79.8 96.1l-.3 24.6M96.5 96.1l1.2 23.5M117.8 96.1l-.2 26.6M153.3 108.1h119.4v58.4h-119.4zM153.3 113.6h119.4M153.3 119h119.4M167.8 108.1v58.4M183.2 108.1v58.4M210.4 108.1v58.4"/>
<path d="M231.8 108.1v58.4M252.2 108.1v58.4M153.3 127.6h119.4M153.3 133.6h119.4M153.3 142.7h119.4M153.3 148.2h119.4M153.3 153.6h119.4M203 173.9h.7M203 173.2h.7M203.4 172.8v.7"/>
<circle cx="37.5" cy="93.4" r="3.3"/>
<circle cx="51.7" cy="93.4" r="3.3"/>
<circle cx="60.8" cy="93.4" r="3.3"/>
<circle cx="79.8" cy="92.8" r="3.3"/>
<circle cx="96.4" cy="92.8" r="3.3"/>
<circle cx="117.8" cy="92.8" r="3.3"/>
</g>
<g fill="#000" stroke="#000" stroke-width=".18">
<circle cx="97.7" cy="119.6" r=".33"/>
<circle cx="37" cy="121.9" r=".34"/>
<circle cx="51.9" cy="129.7" r=".34"/>
<circle cx="61" cy="132.3" r=".33"/>
<circle cx="79.5" cy="120.7" r=".33"/>
<circle cx="117.6" cy="122.7" r=".33"/>
</g>
<text font-size="4.7" x="159.5" y="192.9">UNIVERSITY OF TWENTE.</text>
<g font-size="4.5">
<text x="266.2" y="183.3">01</text>
<text x="265.9" y="192.6">A3</text>
</g>
<g font-size="3.2">
<text x="156.7" y="161.1">POS.</text>
<text x="171.7" y="161.1">QTY.</text>
<text x="183.6" y="161.1">NAME</text>
<text x="212.8" y="161.1">MATERIAL</text>
<text x="236.2" y="159.6">NORM /</text>
<text x="255.4" y="161.1">REMARK</text>
<text x="233" y="162.6">DIMENSION</text>
</g>
<g font-size="3.1">
<text x="36.6" y="94.6">7</text>
<text x="50.9" y="94.6">1</text>
<text x="59.9" y="94.6">3</text>
<text x="79" y="93.9">5</text>
<text x="95.5" y="93.9">4</text>
<text x="116.9" y="93.9">2</text>
<text x="159.7" y="112">7</text>
<text x="174.6" y="112">3</text>
<text x="183.6" y="110.5">ISO 4762 M6 x 20</text>
<text x="183.6" y="113.5">- 20C</text>
<text x="159.7" y="117.5">6</text>
<text x="174.6" y="117.5">3</text>
<text x="183.6" y="116">ISO 4762 M6 x 10</text>
<text x="183.6" y="119">- 10C</text>
<text x="159.7" y="124.5">5</text>
<text x="174.6" y="124.5">3</text>
<text x="183.6" y="121.5">12112024-05-04-</text>
<text x="183.6" y="124.5">CustomGearTRTe</text>
<text x="159.7" y="131.4">4</text>
<text x="174.6" y="131.4">1</text>
<text x="183.6" y="127.5">eth</text>
<text x="183.6" y="130">ChainSprocket27</text>
<text x="183.6" y="133">TeethV1</text>
<text x="183.6" y="136">12112024-05-03-</text>
<text x="159.7" y="139">3</text>
<text x="174.6" y="139">3</text>
<text x="183.6" y="139">AdjustmentringTR</text>
<text x="183.6" y="142">12</text>
<text x="159.7" y="146.6">2</text>
<text x="174.6" y="146.6">1</text>
<text x="183.6" y="145.1">12112024-05-04-</text>
<text x="183.6" y="148.1">CustomGearTR</text>
<text x="159.7" y="152.1">1</text>
<text x="174.6" y="152.1">1</text>
<text x="183.6" y="150.6">12112024-05-02-</text>
<text x="183.6" y="153.6">TRAxel12</text>
</g>
<g font-size="2.8">
<text x="167.5" y="185">--</text>
<text x="167.5" y="181.1">--</text>
<text x="204.8" y="185">--</text>
<text x="228" y="181.1">Timed release subassembly</text>
<text x="236" y="188.8">12112024-05</text>
<text x="169.5" y="198.5">FACULTY OF ENGINEERING</text>
</g>
<g font-size="2.3">
<text x="224.7" y="169.9">Ilya van den Brandt</text>
<text x="259.8" y="169.8">28/10/2024</text>
<text x="224.7" y="174.3">Marcos Alfonso</text>
<text x="259.8" y="174.2">1:1.5</text>
<text x="229.7" y="194.9">12112024-05-TRSubAssembly</text>
</g>
<g font-size="1.8">
<text x="153.8" y="170.8">METHOD</text>
<text x="153.8" y="168.8">PROJECTION</text>
<text x="190" y="173.8">TOLERANCES</text>
<text x="192.8" y="169.8">UNLESS STATED</text>
<text x="194.5" y="171.8">OTHERWISE:</text>
<text x="204.4" y="173.8">0,5 MM</text>
<text x="213.8" y="169.8">DRAWN</text>
<text x="251.7" y="169.7">DATE</text>
<text x="153.8" y="177.8">MATERIAL</text>
<text x="187.4" y="177.8">SURFACE TREATMENT</text>
<text x="213.6" y="174.2">CHECKED</text>
<text x="224.7" y="177.8">TITLE</text>
<text x="251.6" y="174.1">SCALE</text>
<text x="265" y="177.8">REV.</text>
<text x="224.7" y="184.9">DRAWING NO.</text>
<text x="224.7" y="191.6">FILE / PART NAME</text>
<text x="224.8" y="198.5">DIMENSIONS IN MILLIMETERS</text>
<text x="257.6" y="198.5">SHEET 1 OF 1</text>
</g>
<g font-size="1.6">
<text x="23" y="14.6">1</text>
<text x="56" y="14.6">2</text>
<text x="89.2" y="14.6">3</text>
<text x="122.5" y="14.6">4</text>
<text x="155.5" y="15">5</text>
<text x="189.5" y="15.1">6</text>
<text x="222.6" y="15.1">7</text>
<text x="255.7" y="15.1">8</text>
<text x="4.4" y="25.2">A</text>
<text x="273.9" y="25.2">A</text>
<text x="4.4" y="58.5">B</text>
<text x="273.9" y="58.5">B</text>
<text x="4.4" y="91.8">C</text>
<text x="273.9" y="91.8">C</text>
<text x="4.4" y="125.1">D</text>
<text x="273.9" y="125.1">D</text>
<text x="4.7" y="158.4">E</text>
<text x="273.9" y="159.1">E</text>
<text x="4.7" y="191.4">F</text>
<text x="273.9" y="190.6">F</text>
<text x="23" y="202.2">1</text>
<text x="56" y="202.2">2</text>
<text x="89.2" y="202.2">3</text>
<text x="122.5" y="202.2">4</text>
<text x="155.5" y="202.4">5</text>
<text x="190" y="202.7">6</text>
<text x="223" y="202.2">7</text>
<text x="255.8" y="202.6">8</text>
</g>
</svg>
